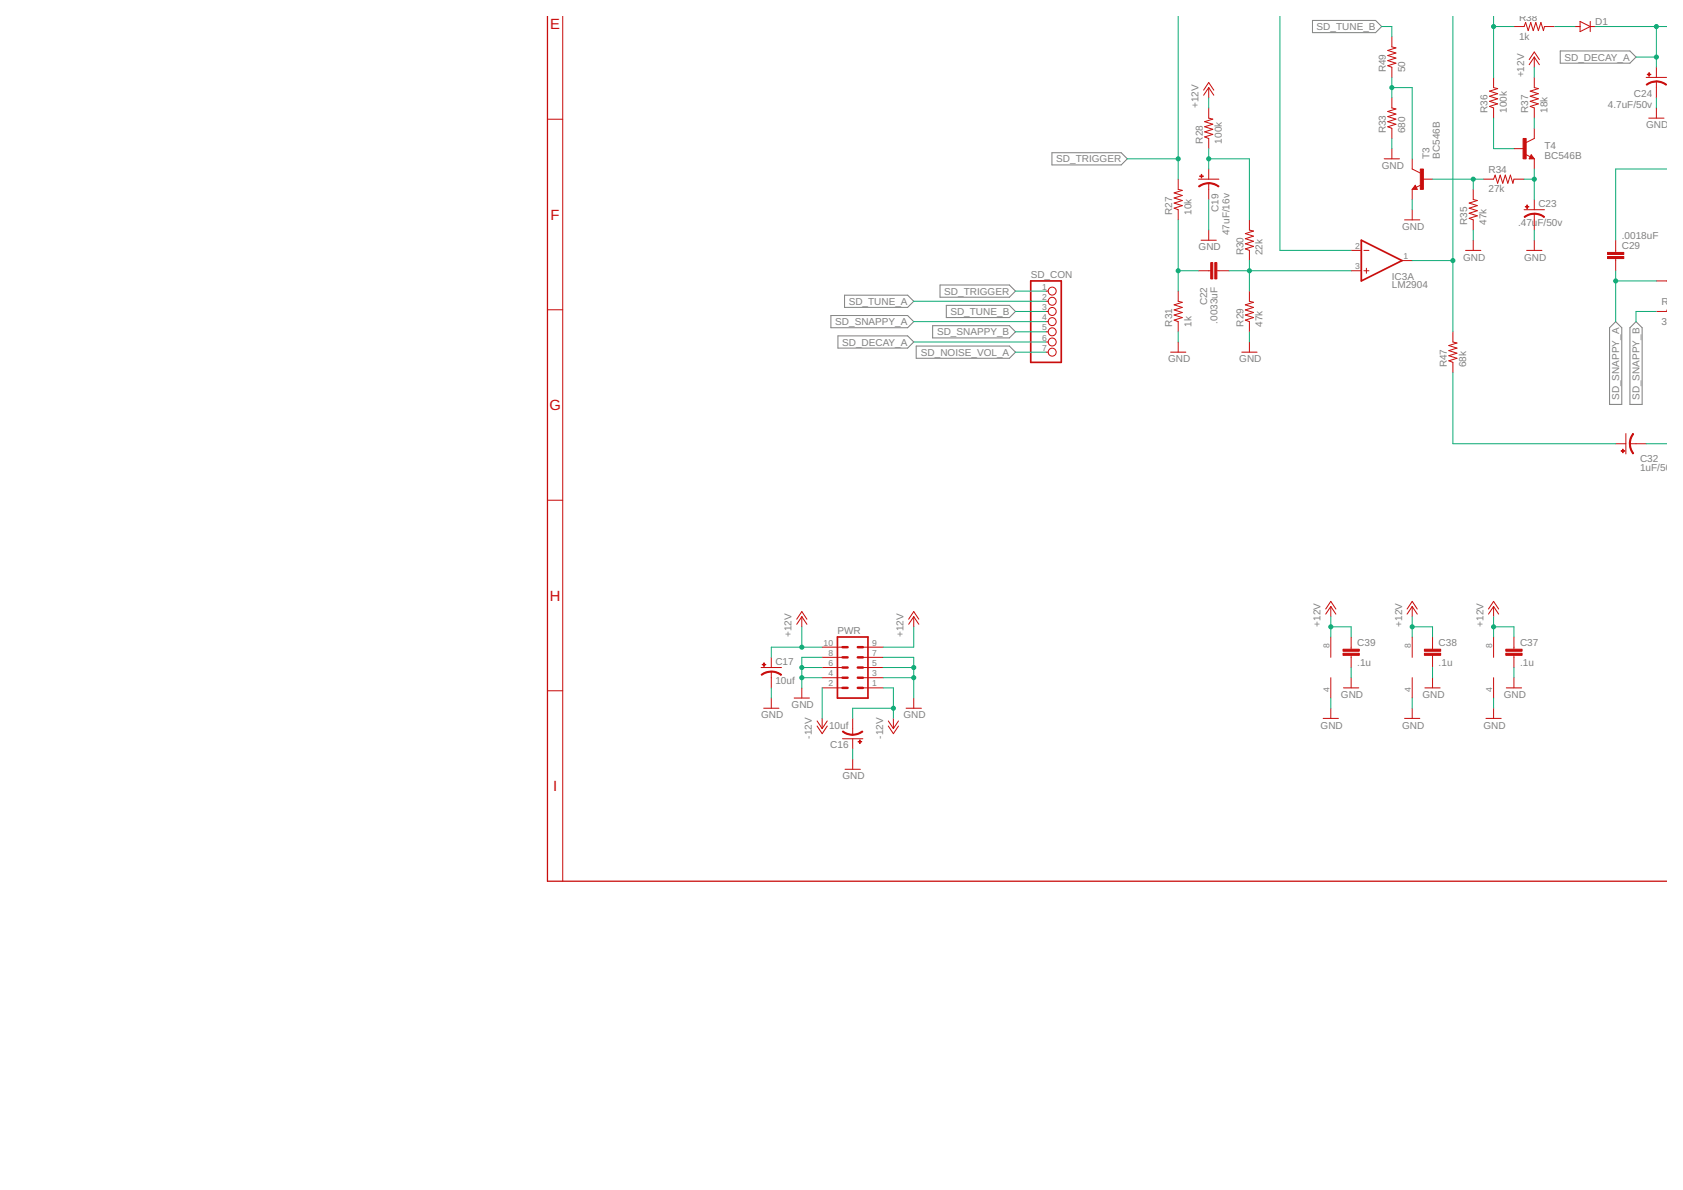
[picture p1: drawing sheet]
<svg xmlns="http://www.w3.org/2000/svg" width="420mm" height="297mm" viewBox="0 0 420 297" stroke-linecap="round" stroke-linejoin="round" font-family="sans-serif">
<path d="M327.7 5.1h15.7l1.5 1.5-1.5 1.5h-15.7zM389.5 12.7h17.4l1.5 1.5-1.5 1.6h-17.4zM262.6 38.1h17.3l1.5 1.5-1.5 1.6h-17.3zM207.4 78.8h19.2l1.5 1.5-1.5 1.5h-19.2zM210.8 73.7h15.8l1.5 1.5-1.5 1.5h-15.8zM234.7 71.1h17.3l1.5 1.6-1.5 1.5h-17.3zM236.2 76.2h15.8l1.5 1.5-1.5 1.6h-15.8zM209.2 83.8h17.4l1.5 1.6-1.5 1.5h-17.4zM228.7 86.4h23.3l1.5 1.5-1.5 1.5h-23.3zM232.8 81.3h19.2l1.5 1.5-1.5 1.5h-19.2zM403.4 80.3l1.5 1.5v19.1h-3.1v-19.1zM406.9 81.8l1.5-1.5 1.6 1.5v19.1h-3.1z" fill="none" stroke="#808080" stroke-width=".25"/>
<g fill="none" stroke="#c90d0c" stroke-width=".25">
<path d="M140.5 4.1v215.9M347.5 9.2v2.5l1 .3-2 .6 2 .6-2 .7 2 .6-2 .6 2 .7-2 .6 1 .4v2.5M372.9 19.3v2.6l1 .2-2 .7 2 .6-2 .6 2 .7-2 .6 2 .6-2 .7 1 .3v2.6M378 6.6h2.5l.4-1 .6 2 .6-2 .7 2 .6-2 .6 2 .7-2 .6 2 .3-1h2.5M381.8 14.9l1.2-1.9 1.3 1.9M383 14.2v2.6M383 19.3v2.6l1 .2-2 .7 2 .6-2 .6 2 .7-2 .6 2 .6-2 .7 1 .3v2.6M383 14.2l1.3 2M383 14.2l-1.2 2M393.2 6.6h1.3M394.5 5.4l2.5 1.2-2.5 1.3zM397 6.6h1.3"/>
<path d="M397 5.4v2.5M411 19.3h5M413.5 16.8v2.5M136.7 29.8h3.8M300.5 22.5l1.3-1.9 1.2 1.9M301.8 26.9v2.6l1 .2-2.1 .7 2.1 .6-2.1 .6 2.1 .7-2.1 .6 2.1 .6-2.1 .7 1.1 .4v2.5M301.8 21.9v2.5M301.8 21.9l1.2 1.9M301.8 21.9l-1.3 1.9M345.6 39.6h3.8M347.5 24.4v2.5l1 .3-2 .6 2 .7-2 .6 2 .6-2 .7 2 .6-2 .6 1 .4v2.6M347.5 37.1v2.5"/>
<path d="M352.6 39.6v2.6l2 1M378 37.1h2.5M380.8 38.5l1.2 .6M382.3 38.6l.7 1h-1.2zM382.3 39.1l.1 .3h-.4l.3-.5 .5 .6h-.8M383 32v2.6l-2 1M383 39.6v2.6M411.6 29.5h3.8M413.5 20.3v4.1M413.5 26.9v2.6M294.1 44.7v2.6l1 .2-2 .7 2 .6-2 .6 2 .7-2 .6 2 .6-2 .7 1 .3v2.6M299.2 44.7h5.1"/>
<path d="M299.8 60h3.9M301.8 42.2v2.5M301.8 45.7v4.1M301.8 57.4v2.6M311.9 54.9v2.5l1 .3-2 .6 2 .6-2 .7 2 .6-2 .7 2 .6-2 .6 1 .4v2.5M350.6 54.9h3.9M352.6 47.3v2.5M352.6 52.3v2.6M353.3 46.2l.5 1.1h-1.2zM353.3 46.8l-.1 .2h.4l-.3-.5-.5 .6h.8M354.8 46.1l-1.3 .7M355.1 44.7h2.5"/>
<path d="M367.8 47.3v2.5l1 .3-2 .6 2 .6-2 .7 2 .6-2 .6 2 .7-2 .6 1 .4v2.5M367.8 60v2.5M370.3 44.7h2.6l.4-1 .6 2 .6-2 .7 2 .6-2 .6 2 .7-2 .6 2 .3-1h2.5M380.5 52.3h5.1M383 49.8v2.5M383 53.4v4M383 60v2.5M403.4 60v3M136.7 77.3h3.8M261.1 77.7h.6M261.1 72.7h.6M261.1 75.2h.6"/>
<path d="M294.1 72.7v2.5l1 .3-2 .6 2 .6-2 .7 2 .6-2 .6 2 .7-2 .6 1 .4v2.5M299.2 67.6h3.1M303.8 67.6h3M311.9 72.7v2.5l1 .3-2 .6 2 .6-2 .7 2 .6-2 .6 2 .7-2 .6 1 .4v2.5M337.3 67.6h2.6M337.3 62.5h2.6M340.5 67.6h1.3M340.5 62.5h1.3M341.1 67v1.2M350 65h2.6M365.9 62.5h3.8M381.1 62.5h3.8"/>
<path d="M403.4 64.5v3.1M413.5 70.1h2.5M413.5 77.7h2.5M261.1 87.9h.6M261.1 80.3h.6M261.1 82.8h.6M261.1 85.4h.6M292.2 87.9h3.8M294.1 85.4v2.5M310 87.9h3.8M311.9 85.4v2.5M362.7 82.8v2.6l1 .2-2 .7 2 .6-2 .6 2 .7-2 .6 2 .6-2 .7 1 .3v2.6"/>
<path d="M403.4 110.8h2.5M405.9 108.2v5.1M406.9 110.8h4.1M136.7 124.9h3.8M198.9 154.6l1.3-1.9 1.2 1.9M200.2 153.9l1.2 1.9M200.2 153.9l-1.3 1.9M200.2 153.9v2.6M226.8 154.6l1.3-1.9 1.3 1.9M228.1 153.9v2.6M228.1 153.9l1.3 1.9M228.1 153.9l-1.3 1.9"/>
<path d="M331 152l1.2-1.9 1.3 1.9M332.2 151.4v2.5M332.2 159v5.1M332.2 151.4l1.3 1.9M332.2 151.4l-1.2 1.9M337.3 159v3.1M351.3 152l1.3-1.9 1.2 1.9M352.6 151.4v2.5M352.6 159v5.1M352.6 151.4l1.2 1.9M352.6 151.4l-1.3 1.9M357.6 159v3.1"/>
<path d="M371.6 152l1.3-1.9 1.2 1.9M372.9 151.4v2.5M372.9 159v5.1M372.9 151.4l1.2 1.9M372.9 151.4l-1.3 1.9M378 159v3.1M136.7 172.4h3.8M190 166.6h5.1M190.6 176.8h3.9M192.6 164.1v2.5M192.6 167.6v4.1M192.6 174.2v2.6"/>
<path d="M198.3 174.2h3.8M200.2 171.7v2.5M204 180l1.3 1.9M205.3 171.7h5M205.3 169.2h5M205.3 166.6h5M205.3 164.1h5M205.3 161.5h5M205.3 179.3v2.6M206.5 180l-1.2 1.9M212.9 179.3v4.1M215.4 171.7h5.1"/>
<path d="M215.4 169.2h5.1M215.4 166.6h5.1M215.4 164.1h5.1M215.4 161.5h5.1M221.8 180l1.2 1.9M223 179.3v2.6M224.3 180l-1.3 1.9M226.2 176.8h3.8M228.1 174.2v2.6M330.3 179.3h3.8M332.2 169.2v5M332.2 176.8v2.5"/>
<path d="M335.4 171.7h3.8M337.3 163.6v3M337.3 169.2v2.5M350.6 179.3h3.9M352.6 169.2v5M352.6 176.8v2.5M355.7 171.7h3.8M357.6 163.6v3M357.6 169.2v2.5M371 179.3h3.8M372.9 169.2v5M372.9 176.8v2.5"/>
<path d="M376 171.7h3.9M378 163.6v3M378 169.2v2.5M204 181.2l1.3 1.9 1.2-1.9M210.3 184.4h5.1M211 192h3.8M212.9 184.4v2.5M212.9 189.5v2.5M221.8 181.2l1.2 1.9 1.3-1.9"/>
<circle cx="262.7" cy="72.7" r=".99"/>
<circle cx="262.7" cy="77.7" r=".99"/>
<circle cx="262.7" cy="75.2" r=".99"/>
<circle cx="262.7" cy="87.9" r=".99"/>
<circle cx="262.7" cy="82.8" r=".99"/>
<circle cx="262.7" cy="85.4" r=".99"/>
<circle cx="262.7" cy="80.3" r=".99"/>
</g>
<path d="M136.7 4.1v215.9h279.3" fill="none" stroke="#c90d0c" stroke-width=".32"/>
<g fill="#c90d0c" stroke="#c90d0c" stroke-width=".25">
<path d="M301.8 45.6l1.3 .2 1.2 .7-.1 .2-1.4-.7-1-.2z" fill-rule="evenodd"/>
<path d="M299.2 46.5l1.2-.7 1.4-.2v.3l-1.1 .1-1.3 .7z" fill-rule="evenodd"/>
<path d="M383 53.2l1.4 .2 1.2 .7-.2 .2-.8-.5-1.6-.3z" fill-rule="evenodd"/>
<path d="M380.5 54.1l1.2-.7 1.3-.2v.3l-1 .1-1.4 .7z" fill-rule="evenodd"/>
<path d="M413.5 20.2l1.4 .2 1.1 .7-.1 .2-.9-.5-1.5-.4z" fill-rule="evenodd"/>
<path d="M411 21.1l1.2-.7 1.3-.2v.3l-1 .1-1.4 .7z" fill-rule="evenodd"/>
<path d="M407.6 108.2l.2 .2-.6 1.3-.2 1.1h-.2l.2-1.4z" fill-rule="evenodd"/>
<path d="M406.8 110.8h.2l.2 1 .6 1.3-.2 .2-.6-1.2z" fill-rule="evenodd"/>
<path d="M210.5 182.5l.8 .5 1.6 .3v.2l-1.9-.4-.7-.5z" fill-rule="evenodd"/>
<path d="M212.9 183.3l1-.2 1.4-.6 .1 .2-1.7 .8h-.8z" fill-rule="evenodd"/>
<path d="M192.6 167.5l1.3 .2 1.2 .7-.1 .2-1.4-.7-1-.1z" fill-rule="evenodd"/>
<path d="M190 168.4l1.2-.7 1.4-.2v.3l-1.5 .3-.9 .5z" fill-rule="evenodd"/>
</g>
<g fill="#c90d0c" stroke="#c90d0c" stroke-width=".25">
<path d="M299.5 43.9h.9v.1h-.9z"/>
<path d="M299.9 43.5h.1v.9h-.1z"/>
<path d="M354.6 42.2h.7v5.1h-.7z"/>
<path d="M303.3 65.6h.5v4h-.5z"/>
<path d="M302.3 65.6h.5v4h-.5z"/>
<path d="M380.2 34.6h.8v5h-.8z"/>
<path d="M380.8 51.5h.9v.2h-.9z"/>
<path d="M381.2 51.2h.1v.8h-.1z"/>
<path d="M411.2 18.5h.9v.1h-.9z"/>
<path d="M411.6 18.1h.2v.9h-.2z"/>
<path d="M401.3 64h4.1v.5h-4.1z"/>
<path d="M401.3 63h4.1v.5h-4.1z"/>
<path d="M405.1 112.1h.1v.9h-.1z"/>
<path d="M404.7 112.5h.9v.1h-.9z"/>
<path d="M375.9 163.1h4.1v.5h-4.1z"/>
<path d="M375.9 162.1h4.1v.5h-4.1z"/>
<path d="M355.6 163.1h4.1v.5h-4.1z"/>
<path d="M355.6 162.1h4.1v.5h-4.1z"/>
<path d="M335.3 163.1h4v.5h-4z"/>
<path d="M335.3 162.1h4v.5h-4z"/>
<path d="M214.2 185.1h.9v.1h-.9z"/>
<path d="M214.6 184.7h.1v.9h-.1z"/>
<path d="M190.3 165.8h.9v.2h-.9z"/>
<path d="M190.7 165.5h.1v.8h-.1z"/>
</g>
<path d="M339.9 60l10.1 5-10.1 5.1zM257.3 70.1h7.6v20.3h-7.6zM209.1 159h7.6v15.2h-7.6z" fill="none" stroke="#c90d0c" stroke-width=".42"/>
<path d="M210.3 161.5h1.3M210.3 164.1h1.3M210.3 166.6h1.3M210.3 169.2h1.3M210.3 171.7h1.3M214.1 161.5h1.3M214.1 164.1h1.3M214.1 166.6h1.3M214.1 169.2h1.3M214.1 171.7h1.3" fill="none" stroke="#c90d0c" stroke-width=".61"/>
<g fill="none" stroke="#0dab76" stroke-width=".25">
<path d="M294.1 4.1v40.6M319.5 4.1v58.4h17.8M344.9 6.6h2.6v2.6M347.5 19.3v5.1M362.7 4.1v78.7M372.9 4.1v15.2M372.9 6.6h5.1M383 16.8v2.5M388.1 6.6h5.1M398.3 6.6h17.7M408.4 14.2h5.1M413.5 6.6v10.2"/>
<path d="M281.4 39.6h12.7M301.8 39.6h10.1v15.3M301.8 24.4v2.5M301.8 37.1v5.1M347.5 21.9h5.1v17.7M347.5 34.6v2.5M372.9 29.5v7.6h5.1M383 29.5v2.5M413.5 24.4v2.5M294.1 54.9v17.8M301.8 49.8v7.6M352.6 49.8v2.5"/>
<path d="M357.6 44.7h12.7M367.8 44.7v2.6M367.8 57.4v2.6M380.5 44.7h2.5M383 42.2v7.6M383 57.4v2.6M416 42.2h-12.6v17.8M228.1 75.2h33M253.5 72.7h7.6M253.5 77.7h7.6M294.1 67.6h5.1M306.8 67.6h30.5"/>
<path d="M311.9 65v7.7M352.6 65h10.1M403.4 67.6v12.7M403.4 70.1h10.1M413.5 77.7h-5.1v2.6M228.1 80.3h33M228.1 85.4h33M253.5 82.8h7.6M253.5 87.9h7.6M294.1 82.8v2.6M311.9 82.8v2.6M362.7 93v17.8h40.7"/>
<path d="M411 110.8h5M200.2 156.5v5M228.1 156.5v5h-7.6M332.2 153.9v5.1M332.2 156.5h5.1v2.5M352.6 153.9v5.1M352.6 156.5h5v2.5M372.9 153.9v5.1M372.9 156.5h5.1v2.5M192.6 171.7v2.5M200.2 166.6h5.1M200.2 169.2h5.1"/>
<path d="M205.3 164.1h-5.1v7.6M205.3 161.5h-12.7v2.6M205.3 171.7v7.6M220.5 164.1h7.6v10.1M220.5 166.6h7.6M220.5 169.2h7.6M220.5 171.7h2.5v7.6M223 176.8h-10.1v2.5M332.2 174.2v2.6M337.3 166.6v2.6M352.6 174.2v2.6M357.6 166.6v2.6"/>
<path d="M372.9 174.2v2.6M378 166.6v2.6M212.9 186.9v2.6"/>
</g>
<g fill="#0dab76" stroke="#0dab76" stroke-width=".25">
<circle cx="228.1" cy="166.6" r=".51"/>
<circle cx="228.1" cy="169.2" r=".51"/>
<circle cx="200.2" cy="169.2" r=".51"/>
<circle cx="200.2" cy="166.6" r=".51"/>
<circle cx="372.9" cy="6.6" r=".51"/>
<circle cx="294.1" cy="39.6" r=".51"/>
<circle cx="352.6" cy="156.5" r=".51"/>
<circle cx="372.9" cy="156.5" r=".51"/>
<circle cx="332.2" cy="156.5" r=".51"/>
<circle cx="200.2" cy="161.5" r=".51"/>
<circle cx="223" cy="176.8" r=".51"/>
<circle cx="294.1" cy="67.6" r=".51"/>
<circle cx="311.9" cy="67.6" r=".51"/>
<circle cx="301.8" cy="39.6" r=".51"/>
<circle cx="362.7" cy="65" r=".51"/>
<circle cx="347.5" cy="21.9" r=".51"/>
<circle cx="367.8" cy="44.7" r=".51"/>
<circle cx="383" cy="44.7" r=".51"/>
<circle cx="403.4" cy="70.1" r=".51"/>
<circle cx="413.5" cy="6.6" r=".51"/>
<circle cx="413.5" cy="14.2" r=".51"/>
</g>
<g font-size="3.7" fill="#c90d0c">
<text x="137.4" y="7.3">E</text>
<text x="137.5" y="54.8">F</text>
<text x="137.2" y="102.4">G</text>
<text x="137.2" y="149.9">H</text>
<text x="138.1" y="197.5">I</text>
</g>
<g font-size="2.5" fill="#808080">
<text x="379.2" y="5.1">R38</text>
<text x="328.7" y="7.5">SD_TUNE_B</text>
<text x="379.2" y="9.9">1k</text>
<text x="398.3" y="6.1">D1</text>
<text x="390.6" y="15.1">SD_DECAY_A</text>
<text x="346" y="18.1" transform="rotate(-90 346 18.1)">R49</text>
<text x="350.8" y="18.1" transform="rotate(-90 350.8 18.1)">50</text>
<text x="380.5" y="19.3" transform="rotate(-90 380.5 19.3)">+12V</text>
<text x="299.2" y="26.9" transform="rotate(-90 299.2 26.9)">+12V</text>
<text x="371.4" y="28.2" transform="rotate(-90 371.4 28.2)">R36</text>
<text x="376.2" y="28.2" transform="rotate(-90 376.2 28.2)">100k</text>
<text x="381.5" y="28.2" transform="rotate(-90 381.5 28.2)">R37</text>
<text x="386.3" y="28.2" transform="rotate(-90 386.3 28.2)">18k</text>
<text x="401.4" y="27.1">4.7uF/50v</text>
<text x="407.9" y="24.3">C24</text>
<text x="300.3" y="35.8" transform="rotate(-90 300.3 35.8)">R28</text>
<text x="305.1" y="35.8" transform="rotate(-90 305.1 35.8)">100k</text>
<text x="346" y="33.3" transform="rotate(-90 346 33.3)">R33</text>
<text x="350.8" y="33.3" transform="rotate(-90 350.8 33.3)">680</text>
<text x="411" y="32">GND</text>
<text x="263.7" y="40.5">SD_TRIGGER</text>
<text x="356.9" y="39.6" transform="rotate(-90 356.9 39.6)">T3</text>
<text x="359.4" y="39.6" transform="rotate(-90 359.4 39.6)">BC546B</text>
<text x="385.6" y="39.6">BC546B</text>
<text x="385.6" y="37.1">T4</text>
<text x="344.9" y="42.2">GND</text>
<text x="371.6" y="43.2">R34</text>
<text x="292.6" y="53.6" transform="rotate(-90 292.6 53.6)">R27</text>
<text x="297.4" y="53.6" transform="rotate(-90 297.4 53.6)">10k</text>
<text x="304.2" y="52.9" transform="rotate(-90 304.2 52.9)">C19</text>
<text x="371.6" y="48">27k</text>
<text x="384" y="51.7">C23</text>
<text x="307" y="58.7" transform="rotate(-90 307 58.7)">47uF/16v</text>
<text x="350" y="57.4">GND</text>
<text x="366.3" y="56.2" transform="rotate(-90 366.3 56.2)">R35</text>
<text x="371.1" y="56.2" transform="rotate(-90 371.1 56.2)">47k</text>
<text x="379" y="56.5">.47uF/50v</text>
<text x="404.9" y="59.6">.0018uF</text>
<text x="299.2" y="62.5">GND</text>
<text x="310.4" y="63.8" transform="rotate(-90 310.4 63.8)">R30</text>
<text x="315.2" y="63.8" transform="rotate(-90 315.2 63.8)">22k</text>
<text x="365.3" y="65">GND</text>
<text x="380.5" y="65">GND</text>
<text x="404.9" y="62.1">C29</text>
<text x="257.3" y="69.5">SD_CON</text>
<text x="347.5" y="71.9">LM2904</text>
<text x="347.5" y="70">IC3A</text>
<text x="211.9" y="76.1">SD_TUNE_A</text>
<text x="235.7" y="73.5">SD_TRIGGER</text>
<text x="301.4" y="76.2" transform="rotate(-90 301.4 76.2)">C22</text>
<text x="414.8" y="76.2">R50</text>
<text x="208.5" y="81.2">SD_SNAPPY_A</text>
<text x="233.9" y="83.7">SD_SNAPPY_B</text>
<text x="237.3" y="78.6">SD_TUNE_B</text>
<text x="292.6" y="81.5" transform="rotate(-90 292.6 81.5)">R31</text>
<text x="297.4" y="81.5" transform="rotate(-90 297.4 81.5)">1k</text>
<text x="303.9" y="80.8" transform="rotate(-90 303.9 80.8)">.0033uF</text>
<text x="310.4" y="81.5" transform="rotate(-90 310.4 81.5)">R29</text>
<text x="315.2" y="81.5" transform="rotate(-90 315.2 81.5)">47k</text>
<text x="414.8" y="81">390</text>
<text x="210.2" y="86.2">SD_DECAY_A</text>
<text x="229.9" y="88.8">SD_NOISE_VOL_A</text>
<text x="291.6" y="90.4">GND</text>
<text x="309.4" y="90.4">GND</text>
<text x="361.2" y="91.7" transform="rotate(-90 361.2 91.7)">R47</text>
<text x="366" y="91.7" transform="rotate(-90 366 91.7)">68k</text>
<text x="404.2" y="99.9" transform="rotate(-90 404.2 99.9)">SD_SNAPPY_A</text>
<text x="409.3" y="99.9" transform="rotate(-90 409.3 99.9)">SD_SNAPPY_B</text>
<text x="409.4" y="117.5">1uF/50v</text>
<text x="409.4" y="115.2">C32</text>
<text x="197.6" y="159" transform="rotate(-90 197.6 159)">+12V</text>
<text x="209.1" y="158.2">PWR</text>
<text x="225.6" y="159" transform="rotate(-90 225.6 159)">+12V</text>
<text x="329.7" y="156.5" transform="rotate(-90 329.7 156.5)">+12V</text>
<text x="338.8" y="161.2">C39</text>
<text x="350" y="156.5" transform="rotate(-90 350 156.5)">+12V</text>
<text x="359.2" y="161.2">C38</text>
<text x="370.3" y="156.5" transform="rotate(-90 370.3 156.5)">+12V</text>
<text x="379.5" y="161.2">C37</text>
<text x="193.6" y="166">C17</text>
<text x="338.8" y="166.2">.1u</text>
<text x="359.2" y="166.2">.1u</text>
<text x="379.5" y="166.2">.1u</text>
<text x="193.6" y="170.8">10uf</text>
<text x="190" y="179.3">GND</text>
<text x="197.6" y="176.8">GND</text>
<text x="225.6" y="179.3">GND</text>
<text x="334.8" y="174.2">GND</text>
<text x="355.1" y="174.2">GND</text>
<text x="375.4" y="174.2">GND</text>
<text x="202.7" y="184.4" transform="rotate(-90 202.7 184.4)">-12V</text>
<text x="207" y="182">10uf</text>
<text x="220.5" y="184.4" transform="rotate(-90 220.5 184.4)">-12V</text>
<text x="329.7" y="181.9">GND</text>
<text x="350" y="181.9">GND</text>
<text x="370.3" y="181.9">GND</text>
<text x="207.3" y="186.8">C16</text>
<text x="210.3" y="194.6">GND</text>
</g>
<g font-size="2.1" fill="#808080">
<text x="338.3" y="62.1">2</text>
<text x="350.4" y="64.7">1</text>
<text x="338.3" y="67.2">3</text>
<text x="260.1" y="72.3">1</text>
<text x="260.1" y="74.8">2</text>
<text x="260.1" y="77.4">3</text>
<text x="260.1" y="79.9">4</text>
<text x="260.1" y="82.5">5</text>
<text x="260.1" y="85">6</text>
<text x="260.1" y="87.5">7</text>
<text x="205.6" y="161.2">10</text>
<text x="217.7" y="161.2">9</text>
<text x="331.9" y="161.8" transform="rotate(-90 331.9 161.8)">8</text>
<text x="352.2" y="161.8" transform="rotate(-90 352.2 161.8)">8</text>
<text x="372.5" y="161.8" transform="rotate(-90 372.5 161.8)">8</text>
<text x="206.8" y="166.3">6</text>
<text x="206.8" y="163.7">8</text>
<text x="217.7" y="166.3">5</text>
<text x="217.7" y="163.7">7</text>
<text x="206.8" y="171.4">2</text>
<text x="206.8" y="168.8">4</text>
<text x="217.7" y="171.4">1</text>
<text x="217.7" y="168.8">3</text>
<text x="331.9" y="172.7" transform="rotate(-90 331.9 172.7)">4</text>
<text x="352.2" y="172.7" transform="rotate(-90 352.2 172.7)">4</text>
<text x="372.5" y="172.7" transform="rotate(-90 372.5 172.7)">4</text>
</g>
</svg>
